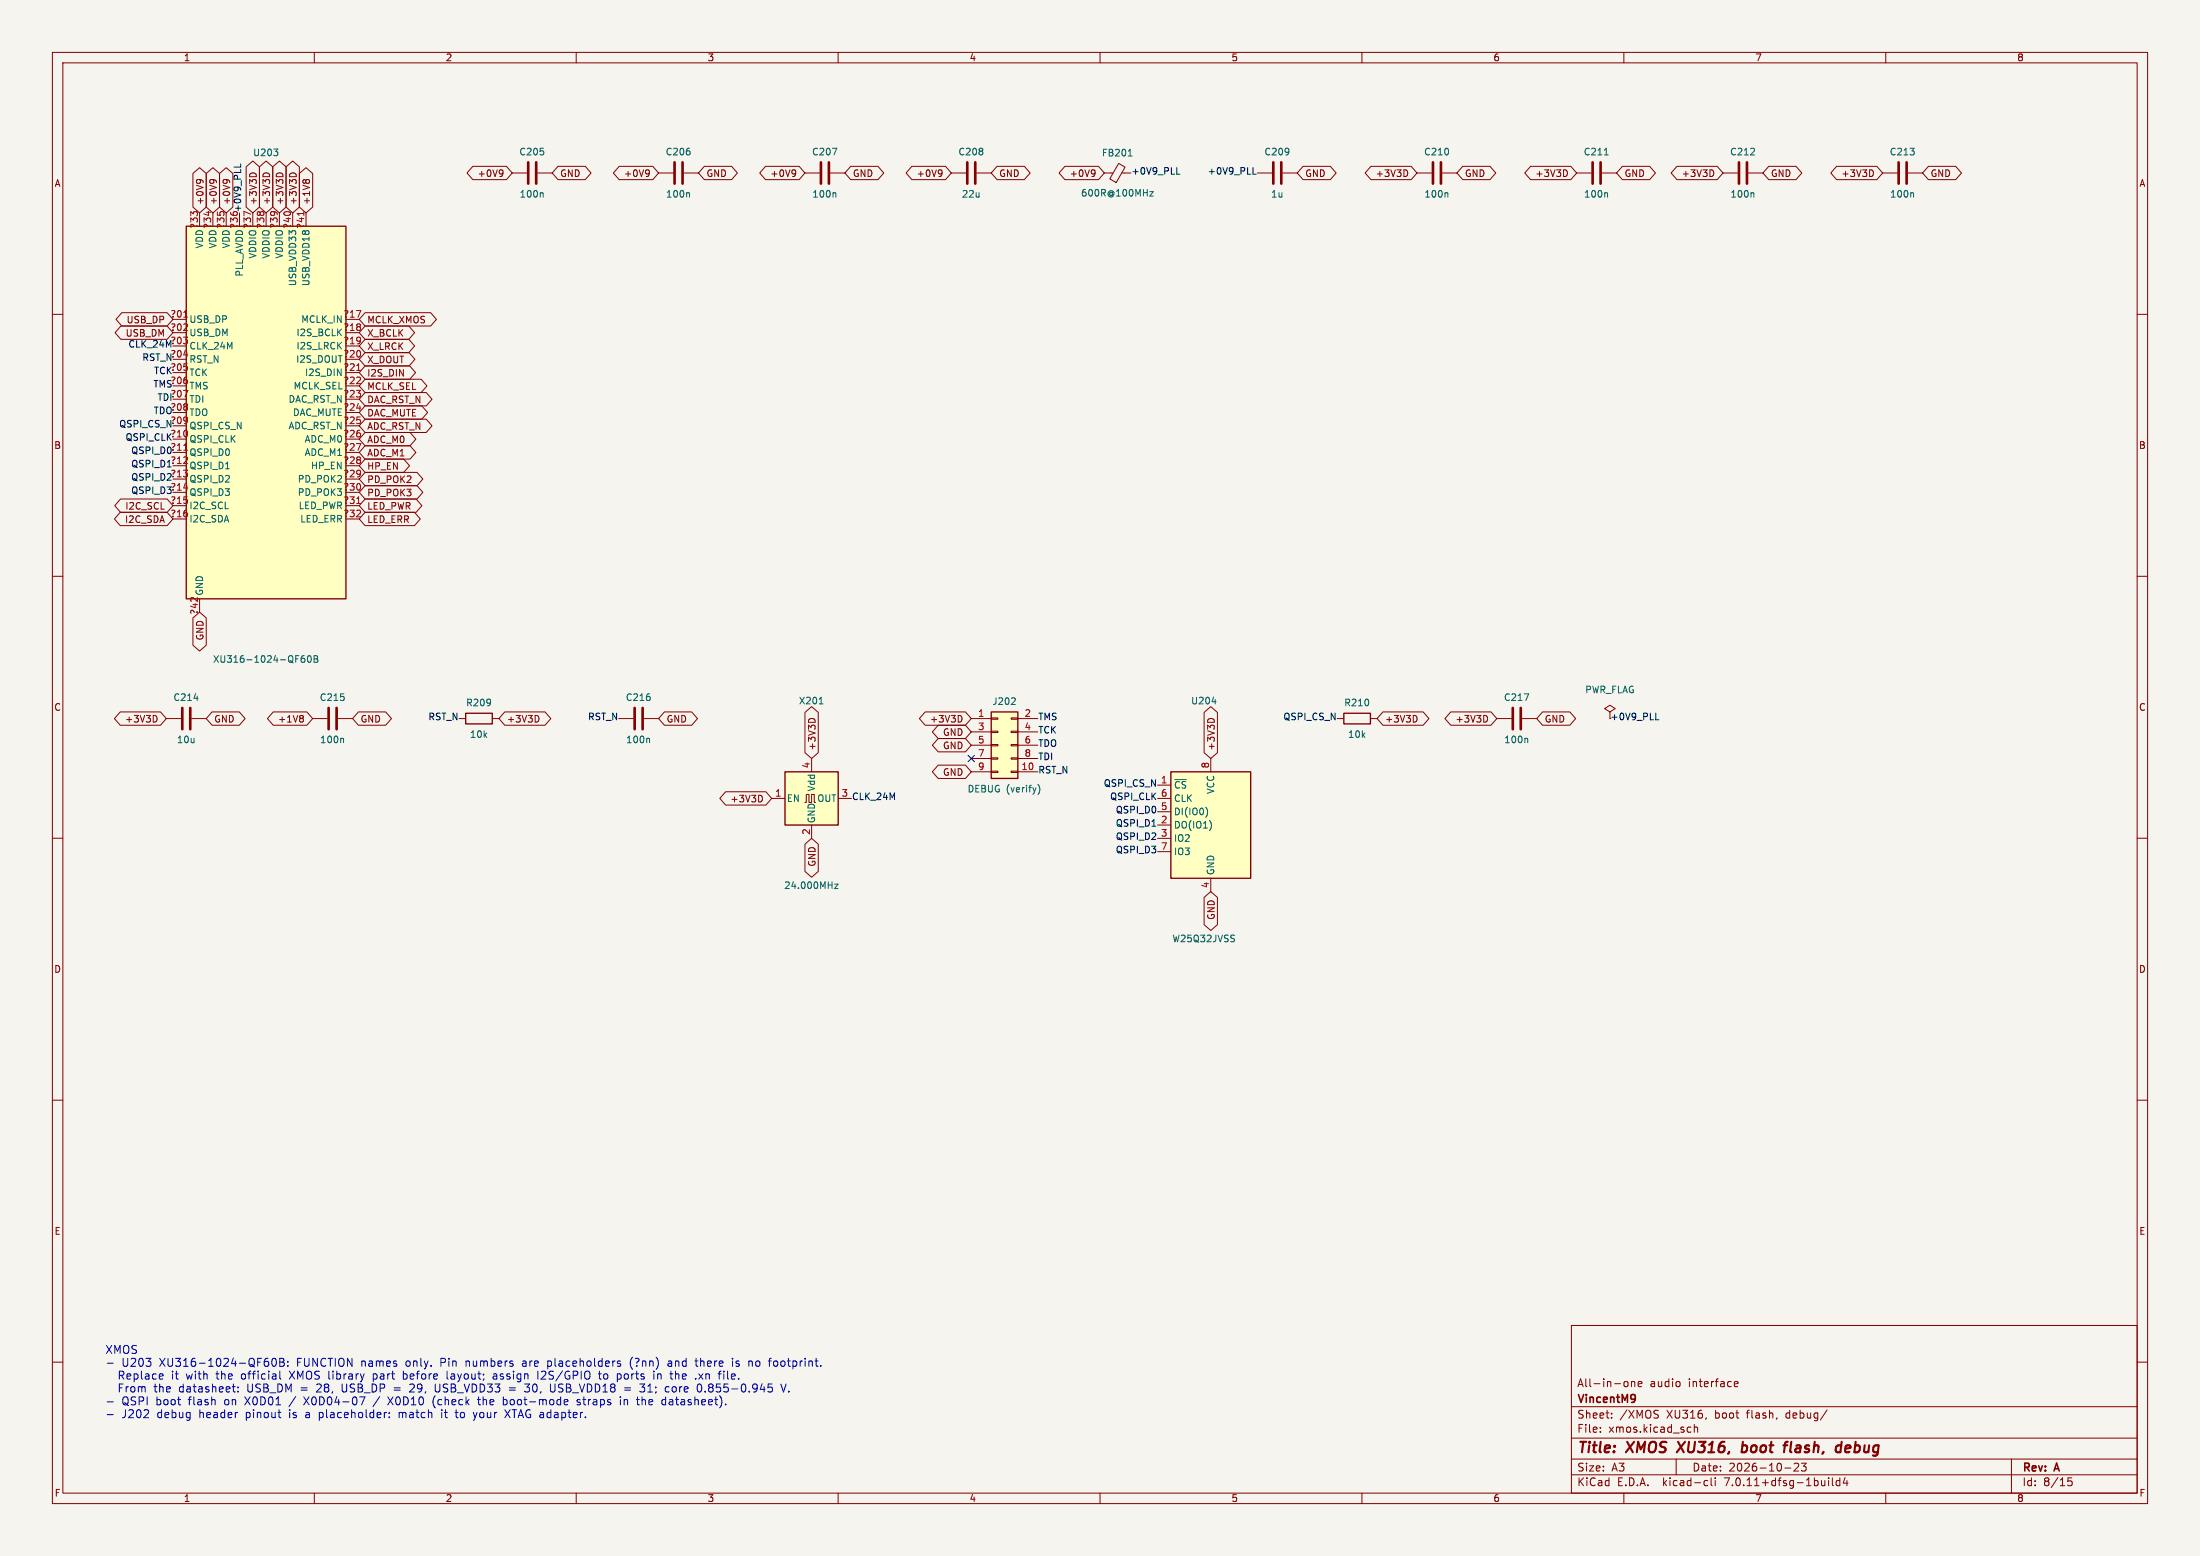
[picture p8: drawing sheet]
<svg xmlns="http://www.w3.org/2000/svg" width="420mm" height="297mm" viewBox="0 0 420 297" stroke-linecap="round" stroke-linejoin="round" font-family="sans-serif">
<path d="M0 0h420v297h-420z" fill="#f5f4ef" stroke="#f5f4ef" stroke-width=".19"/>
<g fill="none" stroke="#840000" stroke-width=".19">
<path d="M10 10h400v277h-400zM12 12h396v273h-396zM60 10v2M110 10v2M160 10v2M210 10v2M260 10v2M310 10v2M360 10v2M36.8 33.1l1.3-1.1 1.3 1.1v6.4l-1.3 1.1-1.3-1.1zM37.5 34.5l.2-.2h.5l.5 .2M38 34.3l.3 .2"/>
<path d="M39.4 33.1l1.2-1.1 1.3 1.1v6.4l-1.3 1.1-1.2-1.1zM40 34.5l.3-.2h.5l.4 .2M40.6 34.3l.2 .2M41.9 33.1l1.3-1.1 1.3 1.1v6.4l-1.3 1.1-1.3-1.1zM42.6 34.5l.2-.2h.5l.5 .2M43.1 34.3l.3 .2M47 31.8l1.3-1.1 1.2 1.1v7.7l-1.2 1.1-1.3-1.1zM47.7 33.2l.5-.2 .7 .2M49.5 31.8l1.3-1.1 1.3 1.1v7.7l-1.3 1.1-1.3-1.1zM50.3 33.2l.4-.2 .7 .2M52.1 31.8l1.2-1.1 1.3 1.1v7.7l-1.3 1.1-1.2-1.1zM52.8 33.2l.5-.2 .6 .2"/>
<path d="M54.6 31.8l1.3-1.1 1.3 1.1v7.7l-1.3 1.1-1.3-1.1zM55.3 33.2l.5-.2 .7 .2M57.1 33.1l1.3-1.1 1.3 1.1v6.4l-1.3 1.1-1.3-1.1zM57.8 34.5l.3-.2 .3 .2 .2-.2h.2l.3 .2M90.3 31.8h6.4l1.1 1.2-1.1 1.3h-6.4l-1.1-1.3zM95.8 32.4l.2 .3a.94 .94 0 0 1-.2 .9M96 33l-.2 .2M97.8 33h2.8M102.6 33h2.8M106.5 31.8h5.2l1.1 1.2-1.1 1.3h-5.2l-1.1-1.3zM118.2 31.8h6.4l1.1 1.2-1.1 1.3h-6.4l-1.1-1.3zM123.7 32.4l.3 .3a.94 .94 0 0 1-.3 .9"/>
<path d="M124 33l-.3 .2M125.7 33h2.8M130.6 33h2.7M134.5 31.8h5.2l1.1 1.2-1.1 1.3h-5.2l-1.2-1.3zM146.1 31.8h6.5l1.1 1.2-1.1 1.3h-6.5l-1.1-1.3zM151.7 32.4l.2 .3a.94 .94 0 0 1-.2 .9M151.9 33l-.2 .2M153.7 33h2.8M158.5 33h2.8M162.4 31.8h5.2l1.1 1.2-1.1 1.3h-5.2l-1.1-1.3zM174.1 31.8h6.4l1.1 1.2-1.1 1.3h-6.4l-1.1-1.3zM179.6 32.4l.2 .3a.94 .94 0 0 1-.2 .9"/>
<path d="M179.8 33l-.2 .2M181.6 33h2.8M186.4 33h2.8M190.3 31.8h5.2l1.2 1.2-1.2 1.3h-5.2l-1.1-1.3zM203.3 31.8h6.4l1.1 1.2-1.1 1.3h-6.4l-1.1-1.3zM208.8 32.4l.2 .3a.94 .94 0 0 1-.2 .9M209 33l-.2 .2M210.8 33h1.7M213.6 31.2l1.2 .7-1.7 2.9-1.2-.7zM214.1 33h1.8M240 33h2.8M244.9 33h2.7"/>
<path d="M248.8 31.8h5.2l1.1 1.2-1.1 1.3h-5.2l-1.2-1.3zM261.7 31.8h7.7l1.1 1.2-1.1 1.3h-7.7l-1.1-1.3zM268.5 32.5l.2 .5-.2 .6M270.5 33h2.8M275.3 33h2.8M279.2 31.8h5.2l1.2 1.2-1.2 1.3h-5.2l-1.1-1.3zM292.2 31.8h7.7l1.1 1.2-1.1 1.3h-7.7l-1.1-1.3zM299 32.5l.2 .5-.2 .6M301 33h2.8M305.8 33h2.8M309.7 31.8h5.2l1.1 1.2-1.1 1.3h-5.2l-1.1-1.3zM320.1 31.8h7.7l1.1 1.2-1.1 1.3h-7.7l-1.1-1.3z"/>
<path d="M326.9 32.5l.3 .5-.3 .6M328.9 33h2.8M333.8 33h2.7M337.7 31.8h5.2l1.1 1.2-1.1 1.3h-5.2l-1.2-1.3zM350.6 31.8h7.7l1.1 1.2-1.1 1.3h-7.7l-1.1-1.3zM357.4 32.5l.2 .5-.2 .6M359.4 33h2.8M364.2 33h2.8M368.1 31.8h5.2l1.2 1.2-1.2 1.3h-5.2l-1.1-1.3zM10 60h2M23.3 59.7h8.6l1.1 1.3-1.1 1.2h-8.6l-1.2-1.2zM69.7 59.7h12.5l1.1 1.3-1.1 1.2h-12.5l-1.1-1.2z"/>
<path d="M408 60h2M23.1 62.2h8.8l1.1 1.3-1.1 1.3h-8.8l-1.1-1.3zM69.7 67.3h8.4l1.1 1.3-1.1 1.3h-8.4l-1.1-1.3zM69.7 77.5h10.8l1.1 1.2-1.1 1.3h-10.8l-1.1-1.3zM69.7 74.9h11.7l1.1 1.3-1.1 1.3h-11.7l-1.1-1.3zM69.7 72.4h10.7l1.1 1.3-1.1 1.2h-10.7l-1.1-1.2zM69.7 69.8h8.5l1.1 1.3-1.1 1.3h-8.5l-1.1-1.3zM69.7 64.8h8.3l1.2 1.2-1.2 1.3h-8.3l-1.1-1.3zM69.7 62.2h8.3l1.2 1.3-1.2 1.3h-8.3l-1.1-1.3zM23 97.8h8.9l1.1 1.3-1.1 1.2h-8.9l-1.2-1.2zM23 95.2h8.9l1.1 1.3-1.1 1.3h-8.9l-1.1-1.3zM69.7 95.2h9.7l1.1 1.3-1.1 1.3h-9.7l-1.1-1.3z"/>
<path d="M69.7 97.8h9.4l1.1 1.3-1.1 1.2h-9.4l-1.1-1.2zM69.7 92.7h9.9l1.1 1.3-1.1 1.3h-9.9l-1.1-1.3zM69.7 90.2h9.9l1.1 1.2-1.1 1.3h-9.9l-1.1-1.3zM69.7 87.6h7.4l1.1 1.3-1.1 1.3h-7.4l-1.1-1.3zM69.7 82.5h8.6l1.1 1.3-1.1 1.3h-8.6l-1.1-1.3zM69.7 80h11.7l1.1 1.3-1.1 1.3h-11.7l-1.1-1.3zM69.7 85.1h8.6l1.1 1.3-1.1 1.2h-8.6l-1.1-1.2zM10 110h2M36.8 118l1.3-1.2 1.3 1.2v5.2l-1.3 1.1-1.3-1.1zM408 110h2M23 135.9h7.6l1.1 1.3-1.1 1.2h-7.6l-1.2-1.2zM29.7 136.6l.3 .5-.3 .7"/>
<path d="M31.7 137.2h2.8M36.6 137.2h2.8M40.5 135.9h5.2l1.1 1.3-1.1 1.2h-5.2l-1.1-1.2zM52.2 135.9h6.4l1.1 1.3-1.1 1.2h-6.4l-1.1-1.2zM57.7 136.6l.2 .2-.2 .3 .2 .2v.3l-.2 .2M59.7 137.2h2.8M64.5 137.2h2.8M68.4 135.9h5.2l1.1 1.3-1.1 1.2h-5.2l-1.1-1.2zM87.6 137.2h1.3M94 137.2h1.2M96.4 135.9h7.6l1.2 1.3-1.2 1.2h-7.6l-1.2-1.2zM102.6 136.6l.3 .5-.3 .7"/>
<path d="M118.1 137.2h2.8M122.9 137.2h2.8M126.8 135.9h5.2l1.2 1.3-1.2 1.2h-5.2l-1.1-1.2zM153.7 136l1.2-1.1 1.3 1.1v7.7l-1.3 1.1-1.2-1.1zM154.4 137.4l.5-.3 .6 .3M176.6 135.9h7.7l1.1 1.3-1.1 1.2h-7.7l-1.1-1.2zM179.1 138.4h5.2l1.1 1.3-1.1 1.3h-5.2l-1.1-1.3zM183.4 136.6l.2 .5-.2 .7M185.4 137.2h3.8M185.4 139.7h3.8M189.2 139.6h1.3v.2h-1.3zM189.2 137h1.3v.3h-1.3z"/>
<path d="M193 139.6h1.3v.2h-1.3zM193 137h1.3v.3h-1.3zM194.3 137.2h3.8M194.3 139.7h3.8M229.9 136l1.2-1.1 1.3 1.1v7.7l-1.3 1.1-1.2-1.1zM230.6 137.4l.5-.3 .6 .3M255.3 137.2h1.2M261.6 137.2h1.3M264 135.9h7.7l1.1 1.3-1.1 1.2h-7.7l-1.1-1.2zM270.3 136.6l.2 .5-.2 .7M277 135.9h7.6l1.1 1.3-1.1 1.2h-7.6l-1.2-1.2zM283.7 136.6l.3 .5-.3 .7"/>
<path d="M285.7 137.2h2.8M290.6 137.2h2.8M294.5 135.9h5.2l1.1 1.3-1.1 1.2h-5.2l-1.1-1.2zM307.3 135.9l1.1-.6-1.1-.7-1 .7 1 .6v1.3M10 160h2M138.5 151.1h7.7l1.1 1.3-1.1 1.3h-7.7l-1.1-1.3zM145.3 151.9l.2 .4-.2 .7M147.3 152.4h2.6M153.7 153.2h.2v-1.6h.5v1.6h.5v-1.6h.5v1.6h.3M154.9 144.8v2.5M154.9 157.5v2.5M160 152.4h2.6"/>
<path d="M179.1 141h5.2l1.1 1.2-1.1 1.3h-5.2l-1.1-1.3zM179.1 146h5.2l1.1 1.3-1.1 1.3h-5.2l-1.1-1.3zM185.4 147.3h3.8M185.4 142.2h3.8M185.4 144.8h3.8M189.2 147.2h1.3v.2h-1.3zM189.2 144.7h1.3v.2h-1.3zM189.2 142.1h1.3v.3h-1.3zM193 147.2h1.3v.2h-1.3zM193 144.7h1.3v.2h-1.3zM193 142.1h1.3v.3h-1.3zM194.3 147.3h3.8"/>
<path d="M194.3 142.2h3.8M194.3 144.8h3.8M221 152.4h2.5M221 149.9h2.5M221 157.5h2.5M221 154.9h2.5M231.1 144.8v2.5M408 160h2M153.7 161.1l1.2-1.1 1.3 1.1v5.2l-1.3 1.1-1.2-1.1zM221 160h2.5M221 162.6h2.5M229.9 171.3l1.2-1.1 1.3 1.1v5.2l-1.3 1.1-1.2-1.1z"/>
<path d="M231.1 167.6v2.6M10 210h2M408 210h2M10 260h2M300 253h108v32h-108zM408 260h2M300 278.5h108M300 274.5h108M300 268.5h108M305.5 273.2v.2M305.5 272.5v.1M307.7 270.5v.2"/>
<path d="M307.7 269.8v.1M310.3 263.7l.4 .1 .1 .2-.1 .5-.4 .2M311.4 263.8l.3-.1 .3 .1 .1 .9M311.4 263.7v1M312.7 264.2l.7-.2v-.2l-.5-.1-.2 .2 .1 .7h.6M316.4 269.2l.2 .1M316.5 270.1v.4M320 278.5v3M320.7 263.8v.7M322.4 272.4l.4 .1M322.8 273.3l-.4 .1M323.4 272.5l.3-.1 .3 .1 .1 .9"/>
<path d="M323.4 271.9v1.5M331.1 264.2l.7-.2-.1-.2-.4-.1-.2 .2 .1 .7h.5M342.7 279.3l-.2 .1M343.1 279.3l.3 .3-.1 .3-.9 .9h1M344.8 279.3l-.5 .6 .4 .1v.6l-.2 .2-.6-.2M348.8 269.1l-1.3 1.9M384 278.5v6.5M60 285v2M110 285v2M160 285v2M210 285v2M260 285v2"/>
<path d="M300 281.5h108M310 285v2M325.6 282.6l.4 .1M326 283.5l-.4 .1M326.7 282.1v1.3l.2 .2M327.4 282.1v.1M327.4 282.6v1M340.7 280.2h1.2M349.1 282.1v.1M349.1 282.6v1M349.8 282.1v1.3l.2 .2M351.2 282.7l-.4-.1-.3 .3 .2 .6h.5"/>
<path d="M351.2 282.1v1.5M352.2 282l-.3 1.1h.9M352.6 282.6v1M360 285v2M395.5 282.1h-.7l-.1 .7 .2-.1h.5l.2 .2-.1 .5-.2 .2-.6-.2"/>
</g>
<path d="M321.7 275.2l-1.6 2M332.6 276h.8M332.7 275.2l-.2 2M333.4 277a.66 .66 0 0 1-.9 .1M342 275.2l-.2 1.7 .2 .3M350.9 275.9l.6 .1M351.3 277.1l-.2 .1M351.6 275.2l-.3 2M353 275.9l-.6 .1-.2 .9 .3 .3 .6-.1M353.3 276.3l-1 .2" fill="none" stroke="#840000" stroke-width=".4"/>
<path d="M312 266.3h.1a1.27 1.27 0 0 1-.1 1.2M312.2 266.8l-.2 .2" fill="none" stroke="#840000" stroke-width=".3"/>
<g fill="#ffffc2" stroke="#ffffc2" stroke-width=".19">
<path d="M149.9 147.3h10.1v10.2h-10.1z"/>
<path d="M223.5 147.3h15.3v20.3h-15.3z"/>
<path d="M35.6 43.2h30.4v71.1h-30.4z"/>
<path d="M189.2 135.9h5.1v12.7h-5.1z"/>
</g>
<path d="M35.6 43.2h30.4v71.1h-30.4zM88.9 136.1h5.1v2.1h-5.1zM189.2 135.9h5.1v12.7h-5.1zM256.5 136.1h5.1v2.1h-5.1zM149.9 147.3h10.1v10.2h-10.1zM223.5 147.3h15.3v20.3h-15.3z" fill="none" stroke="#840000" stroke-width=".25"/>
<g fill="none" stroke="#006464" stroke-width=".19">
<path d="M52.3 28.5h.7l-.4 .4M53 29.1v.5M103.5 36.8l.2 .2v.6M131.4 36.8l.2 .2v.6M158.9 28.3h.8l-.5 1.3M159.4 36.8l.2 .2v.6M215.4 29.8h.7M215.6 28.7l.1-.2v1.3M219.5 36.6h.7l-.7 .8h.7M276.2 36.8l.2 .2v.6M306.3 29.6h.7M306.7 36.8l.2 .2v.6"/>
<path d="M334.6 36.8l.2 .2v.6M365.1 36.8l.2 .2v.6M37 133.3h.8M58.1 125.1l-.4 .1a.85 .85 0 0 0 0 1.2l.4-.1 .1-.4-.2-.3-.4 .1-.1 .2M58.9 125.2l.1-.1a.68 .68 0 0 1 .4 .7 .68 .68 0 0 1-.4 .6 .84 .84 0 0 1-.1-1.2zM60 125.1h.4l.2 .3-.2 .4 .2 .1 .1 .3-.3 .2h-.4zM60 125.8h.4M156.4 134.4h.7M193.7 133.3l.1 .1v.3l-.8 .8h.8M231.4 133.9h.8M291 132.4h.8l-.5 1.3M65.4 140.9l.2 .2v.7"/>
<path d="M123.8 140.9l.2 .2v.7M198.2 149.7a1.46 1.46 0 0 1 0 2M230.2 154.1a1.49 1.49 0 0 1 0 1.8M231.2 157.2v.8M291.5 140.9l.1 .2v.7M159.3 168.8h.7l-.7 .8h.7M235.5 178.5l.2 .1M235.6 179.3v.3"/>
</g>
<g fill="none" stroke="#840000" stroke-width=".51">
<path d="M100.8 31v4.1M102.4 31v4.1M128.8 31v4.1M130.3 31v4.1M156.7 31v4.1M158.2 31v4.1M184.7 31v4.1M186.2 31v4.1M243.1 31v4.1M244.6 31v4.1M273.6 31v4.1M275.1 31v4.1"/>
<path d="M304 31v4.1M305.6 31v4.1M332 31v4.1M333.5 31v4.1M362.5 31v4.1M364 31v4.1M34.8 135.1v4.1M36.3 135.1v4.1M62.7 135.1v4.1M64.3 135.1v4.1M121.2 135.1v4.1M122.7 135.1v4.1"/>
<path d="M288.8 135.1v4.1M290.3 135.1v4.1"/>
</g>
<path d="M58 40.4v.7M35.1 60.5h.7M68.1 70.7h.7M35.1 85.9h.7M68.1 96.1h.7" fill="none" stroke="#a90000" stroke-width=".19"/>
<path d="M46 31.3v.6M224.6 33.3h.7M239.2 33.3h.6M316.1 137.4h.6" fill="none" stroke="#0f0f0f" stroke-width=".19"/>
<g fill="none" stroke="#0000c2" stroke-width=".19">
<path d="M50.7 259.8h.3l.3 .3-.1 .5-.5 .2M50.9 259.3h.3M52.1 259.3h.1a.81 .81 0 0 1 .6 .7 .81 .81 0 0 1-.6 .8 1.01 1.01 0 0 1-.1-1.5zM53.4 259.3h.5l.2 .1 .1 .3-.3 .3a.41 .41 0 0 1 .4 .4 .41 .41 0 0 1-.3 .4h-.6zM53.4 260h.5M54.9 259.8v.2M99.9 259.8h-.1M104.6 259.8v1.5M105 259.8h-.4M118.1 259.8h.3M120.8 259.1a1.75 1.75 0 0 0 0 2.3M127.6 259.8h.6"/>
<path d="M132.7 259.8h.5M139.8 259.3v.1M139.8 259.8v1M140.9 259.8h-.3l-.1 .2 .1 .2 .3 .1M143.5 259.8l.1 1M147.2 259.3h-.2M148.2 259.8h-.4l-.1 .3 .1 .5 .4 .2M20.5 260.2h1.1M20.5 267.6h1.1M20.5 270h1.1M31.1 262.3v.3l-.7 .1M45.4 265.6v.1"/>
<path d="M45.4 264.8v.1M53.4 261.7v1.3l.2 .2M54.9 260.6v.2M55.2 261.7l1 1.5M56.2 261.7l-1 1.5M58 266.6l1 1.6M59 266.6l-1 1.6M61.2 264.8l-.8 .9h.9M65.3 264.2v1.2l.3 .3M69.7 266.6l-.7 1.6M71.3 262.2v1.6M71.3 263.2h.4"/>
<path d="M71.7 262.2l-.4 .1M72.5 266.6l-1.3 1.9M73.7 269.6h.1M74 266.6l1 1.6M74.3 270.5v.1M74.3 269.7v.1M75 266.6l-1 1.6M75.3 264.9h1.1M75.3 265.3h1.1M76.2 269.6v1M76.4 269.6l-.2 .1M77 263.2h.6"/>
<path d="M77 261.7v1.5M77.4 262.2l-.4 .1M79 264.8l-.8 .9h.9M82.7 267.1v1l.4 .6M83.1 264.2l.1 1.4 .2 .1 .4-.1M83.1 266.4l-.3 .4M84.3 269.6v1M85.3 261.7v1.3l.3 .2M87.1 269.1v1.3l.3 .2M90.3 269.6l.4 1M90.7 270.6l-.1 .4M91.1 269.6l-.4 1"/>
<path d="M91.1 267.1h.6M91.4 266.6v1.3l.3 .3M94.2 262.3h.6v.9M94.8 262.6l-.5 .1a.3 .3 0 0 0-.2 .3 .3 .3 0 0 0 .2 .2h.5M96.1 267.2l.4-.1 .3 .3-.1 .7h-.6M96.4 269.1l1 1.5M97.2 264.9h1.2M97.2 265.3h1.2M97.4 269.1l-1 1.5M99.9 260.2a.3 .3 0 0 0-.2 .3 .3 .3 0 0 0 .2 .3M100.9 264.8l.2 .2-.1 .6-.6 .1M102.7 261.7v1.5"/>
<path d="M104.1 262.4l-.8 .8h.9M104.6 260.7l.4 .1M106 264.2v1.2l-.3 .3-.5-.1M108.2 267.1l.2 .4-.7 .1M108.3 268.1l-.1 .1M110.7 267.2l-.3-.1-.2 .3v.2l.5 .1v.4h-.5M114.4 261.7v1.3l.4 .2M115.4 262.3l-.2 .7 .3 .2M118.1 260.3l.3 .1 .1 .2-.2 .2h-.3M118.4 267.1v1.1M118.5 262.4v.7M119.2 267.1v1.1"/>
<path d="M119.2 264.9h1.2M119.2 265.3h1.2M119.6 267.1l-.4 .2M122.6 266.6v1.6M122.9 264.8l.2 .2-.2 .6M123 267.1l-.4 .2M125.5 262.2v1M125.6 262.3l-.1 .1M126.1 262.3l.1 .1M127.8 267.6v.5M128.2 260.1l-.5 .1a.3 .3 0 0 0-.2 .3 .3 .3 0 0 0 .2 .3l.5-.1M128.6 264.7l-.3 .3v.4l.3 .3"/>
<path d="M129 262.3h.5M132.9 260.7l.3 .1M133.4 262.2l.8 1M134.2 262.2l-.8 1M134.6 265.6v.1M138.9 261.7v1.3l.2 .2M140.5 260.7l.4 .1M147.4 264.9v.7M149.1 264.2l.5 1.5 .5-1.5M150.6 265.6v.1"/>
</g>
<path d="M184.8 144.2l1.2 1.2M186 144.2l-1.2 1.2" fill="none" stroke="#000084" stroke-width=".19"/>
<g font-size="2.8" fill="#840000">
<text x="301" y="277.9">Title:</text>
<text x="310.6" y="277.9">XMOS</text>
<text x="321.2" y="277.9">XU316,</text>
<text x="334.2" y="277.9">boot</text>
<text x="343" y="277.9">flash,</text>
<text x="353.8" y="277.9">debug</text>
</g>
<g font-size="2.1" fill="#0000c2">
<text x="20" y="258.7">XMOS</text>
<text x="22.6" y="263.6">Replace</text>
<text x="23.2" y="261.2">U203</text>
<text x="30.5" y="261.2">XU316-1024-QF60B:</text>
<text x="32.9" y="263.6">it</text>
<text x="35.8" y="263.6">with</text>
<text x="41.7" y="263.6">the</text>
<text x="46.6" y="263.6">official</text>
<text x="56" y="263.6">XMOS library</text>
<text x="56.8" y="261.2">FUNCTION names</text>
<text x="72.2" y="263.6">part</text>
<text x="77.9" y="261.2">only.</text>
<text x="78.1" y="263.6">before</text>
<text x="84.6" y="261.2">Pin</text>
<text x="86.6" y="263.6">layout;</text>
<text x="89.6" y="261.2">numbers</text>
<text x="95.6" y="263.6">assign</text>
<text x="100.5" y="261.2">are</text>
<text x="104.2" y="263.6">I2S/GPIO</text>
<text x="105.5" y="261.2">placeholders</text>
<text x="116.1" y="263.6">to</text>
<text x="119.7" y="263.6">ports</text>
<text x="121.4" y="261.2">(?nn)</text>
<text x="126.8" y="263.6">in</text>
<text x="128.8" y="261.2">and</text>
<text x="130.2" y="263.6">the</text>
<text x="134.2" y="261.2">there</text>
<text x="135.1" y="263.6">.xn</text>
<text x="139.7" y="263.6">file.</text>
<text x="141.4" y="261.2">is</text>
<text x="144.6" y="261.2">no</text>
<text x="148.7" y="261.2">footprint.</text>
<text x="22.6" y="266.1">From</text>
<text x="23.2" y="268.5">QSPI</text>
<text x="29.6" y="266.1">the</text>
<text x="29.8" y="268.5">boot</text>
<text x="34.5" y="266.1">datasheet:</text>
<text x="36.1" y="268.5">flash</text>
<text x="43.1" y="268.5">on</text>
<text x="47.2" y="268.5">X0D01</text>
<text x="47.6" y="266.1">USB_DM =</text>
<text x="55.8" y="268.5">/</text>
<text x="58.7" y="268.5">X0D04-07</text>
<text x="61.1" y="266.1">28,</text>
<text x="66.1" y="266.1">USB_DP</text>
<text x="75.1" y="268.5">X0D10</text>
<text x="79.4" y="266.1">29,</text>
<text x="83.7" y="268.5">(check</text>
<text x="84.3" y="266.1">USB_VDD33</text>
<text x="92.6" y="268.5">the</text>
<text x="97.4" y="268.5">boot-mode</text>
<text x="98.6" y="266.1">=</text>
<text x="101.8" y="266.1">30,</text>
<text x="106.8" y="266.1">USB_VDD18</text>
<text x="111.8" y="268.5">straps</text>
<text x="120.1" y="268.5">in</text>
<text x="121.1" y="266.1">=</text>
<text x="123.5" y="268.5">the</text>
<text x="124.3" y="266.1">31;</text>
<text x="128.4" y="268.5">datasheet).</text>
<text x="129.2" y="266.1">core</text>
<text x="135.4" y="266.1">0.855-0.945</text>
<text x="23.2" y="271">J202</text>
<text x="30" y="271">debug</text>
<text x="38.2" y="271">header</text>
<text x="47.2" y="271">pinout</text>
<text x="55.6" y="271">is</text>
<text x="58.9" y="271">a</text>
<text x="61.6" y="271">placeholder:</text>
<text x="77" y="271">match</text>
<text x="85.2" y="271">it</text>
<text x="88.1" y="271">to</text>
<text x="91.7" y="271">your</text>
<text x="97.9" y="271">XTAG adapter.</text>
</g>
<g font-size="2.1" fill="#840000">
<text x="301" y="268.2">VincentM9</text>
<text x="301" y="265">All-in-one</text>
<text x="314.9" y="265">audio</text>
<text x="322.4" y="265">interface</text>
<text x="301" y="273.7">File:</text>
<text x="301" y="271">Sheet:</text>
<text x="307.1" y="273.7">xmos.kicad_sch</text>
<text x="309.2" y="271">/XMOS</text>
<text x="318.2" y="271">XU316,</text>
<text x="327.5" y="271">boot</text>
<text x="333.8" y="271">flash,</text>
<text x="341.3" y="271">debug/</text>
<text x="301" y="281.1">Size:</text>
<text x="307.6" y="281.1">A3</text>
<text x="323" y="281.1">Date:</text>
<text x="330" y="281.1">2026-10-23</text>
<text x="386" y="281.3">Rev:</text>
<text x="392.4" y="281.3">A</text>
<text x="301" y="283.9">KiCad</text>
<text x="308.7" y="283.9">E.D.A.</text>
<text x="317.6" y="283.9">kicad-cli</text>
<text x="329.5" y="283.9">7.0.11+dfsg-1build4</text>
<text x="386" y="283.9">Id:</text>
<text x="390.1" y="283.9">8/15</text>
</g>
<g font-size="1.8" fill="#840000">
<text x="35" y="11.9">1</text>
<text x="85" y="11.9">2</text>
<text x="135" y="11.9">3</text>
<text x="185" y="11.9">4</text>
<text x="235" y="11.9">5</text>
<text x="285" y="11.9">6</text>
<text x="335" y="11.9">7</text>
<text x="385" y="11.9">8</text>
<text x="10.3" y="35.9">A</text>
<text x="91.1" y="34">+0V9</text>
<text x="106.8" y="34">GND</text>
<text x="119" y="34">+0V9</text>
<text x="134.8" y="34">GND</text>
<text x="147" y="34">+0V9</text>
<text x="162.7" y="34">GND</text>
<text x="174.9" y="34">+0V9</text>
<text x="190.7" y="34">GND</text>
<text x="204.1" y="34">+0V9</text>
<text x="249.1" y="34">GND</text>
<text x="262.5" y="34">+3V3D</text>
<text x="279.6" y="34">GND</text>
<text x="293" y="34">+3V3D</text>
<text x="310" y="34">GND</text>
<text x="320.9" y="34">+3V3D</text>
<text x="338" y="34">GND</text>
<text x="351.4" y="34">+3V3D</text>
<text x="368.5" y="34">GND</text>
<text x="408.3" y="35.9">A</text>
<text x="39.1" y="39.2" transform="rotate(-90 39.1 39.2)">+0V9</text>
<text x="41.6" y="39.2" transform="rotate(-90 41.6 39.2)">+0V9</text>
<text x="49.2" y="39.2" transform="rotate(-90 49.2 39.2)">+3V3D</text>
<text x="51.8" y="39.2" transform="rotate(-90 51.8 39.2)">+3V3D</text>
<text x="54.3" y="39.2" transform="rotate(-90 54.3 39.2)">+3V3D</text>
<text x="56.8" y="39.2" transform="rotate(-90 56.8 39.2)">+3V3D</text>
<text x="59.4" y="39.2" transform="rotate(-90 59.4 39.2)">+1V8</text>
<text x="24.1" y="61.9">USB_DP</text>
<text x="70" y="64.5">X_BCLK</text>
<text x="70" y="61.9">MCLK_XMOS</text>
<text x="70" y="69.5">X_DOUT</text>
<text x="70" y="67">X_LRCK</text>
<text x="70" y="77.2">DAC_RST_N</text>
<text x="70" y="74.6">MCLK_SEL</text>
<text x="70" y="72.1">I2S_DIN</text>
<text x="70" y="82.2">ADC_RST_N</text>
<text x="70" y="79.7">DAC_MUTE</text>
<text x="10.3" y="85.9">B</text>
<text x="70" y="89.9">HP_EN</text>
<text x="70" y="84.8">ADC_M0</text>
<text x="70" y="87.3">ADC_M1</text>
<text x="408.2" y="85.9">B</text>
<text x="70" y="94.9">PD_POK3</text>
<text x="70" y="92.4">PD_POK2</text>
<text x="23.8" y="100">I2C_SDA</text>
<text x="23.8" y="97.5">I2C_SCL</text>
<text x="70" y="97.5">LED_PWR</text>
<text x="70" y="100">LED_ERR</text>
<text x="39.1" y="122.3" transform="rotate(-90 39.1 122.3)">GND</text>
<text x="10.3" y="135.9">C</text>
<text x="408.2" y="135.9">C</text>
<text x="23.8" y="138.1">+3V3D</text>
<text x="40.8" y="138.1">GND</text>
<text x="53" y="138.1">+1V8</text>
<text x="68.7" y="138.1">GND</text>
<text x="96.7" y="138.1">+3V3D</text>
<text x="127.2" y="138.1">GND</text>
<text x="155.9" y="143.4" transform="rotate(-90 155.9 143.4)">+3V3D</text>
<text x="177.4" y="138.1">+3V3D</text>
<text x="179.9" y="140.7">GND</text>
<text x="179.9" y="143.2">GND</text>
<text x="232.1" y="143.4" transform="rotate(-90 232.1 143.4)">+3V3D</text>
<text x="264.3" y="138.1">+3V3D</text>
<text x="277.8" y="138.1">+3V3D</text>
<text x="294.8" y="138.1">GND</text>
<text x="179.9" y="148.3">GND</text>
<text x="139.3" y="153.4">+3V3D</text>
<text x="155.9" y="165.5" transform="rotate(-90 155.9 165.5)">GND</text>
<text x="232.1" y="175.7" transform="rotate(-90 232.1 175.7)">GND</text>
<text x="10.3" y="185.9">D</text>
<text x="408.2" y="185.9">D</text>
<text x="10.3" y="235.9">E</text>
<text x="408.3" y="235.9">E</text>
<text x="10.3" y="285.9">F</text>
<text x="35" y="286.9">1</text>
<text x="85" y="286.9">2</text>
<text x="135" y="286.9">3</text>
<text x="185" y="286.9">4</text>
<text x="235" y="286.9">5</text>
<text x="285" y="286.9">6</text>
<text x="335" y="286.9">7</text>
<text x="385" y="286.9">8</text>
<text x="408.3" y="285.9">F</text>
</g>
<g font-size="1.8" fill="#006464">
<text x="99" y="29.9">C205</text>
<text x="127" y="29.9">C206</text>
<text x="154.9" y="29.9">C207</text>
<text x="182.9" y="29.9">C208</text>
<text x="241.3" y="29.9">C209</text>
<text x="271.8" y="29.9">C210</text>
<text x="302.2" y="29.9">C211</text>
<text x="330.2" y="29.9">C212</text>
<text x="360.7" y="29.9">C213</text>
<text x="48.2" y="30">U203</text>
<text x="210.3" y="30.1">FB201</text>
<text x="99.1" y="37.9">100n</text>
<text x="127" y="37.9">100n</text>
<text x="155" y="37.9">100n</text>
<text x="183.5" y="37.9">22u</text>
<text x="206.3" y="37.7">600R@100MHz</text>
<text x="242.6" y="37.9">1u</text>
<text x="271.8" y="37.9">100n</text>
<text x="302.3" y="37.9">100n</text>
<text x="330.2" y="37.9">100n</text>
<text x="360.7" y="37.9">100n</text>
<text x="39" y="47.5" transform="rotate(-90 39 47.5)">VDD</text>
<text x="41.5" y="47.5" transform="rotate(-90 41.5 47.5)">VDD</text>
<text x="44" y="47.5" transform="rotate(-90 44 47.5)">VDD</text>
<text x="46.6" y="52.9" transform="rotate(-90 46.6 52.9)">PLL_AVDD</text>
<text x="49.1" y="49.5" transform="rotate(-90 49.1 49.5)">VDDIO</text>
<text x="51.7" y="49.5" transform="rotate(-90 51.7 49.5)">VDDIO</text>
<text x="54.2" y="49.5" transform="rotate(-90 54.2 49.5)">VDDIO</text>
<text x="56.7" y="54.7" transform="rotate(-90 56.7 54.7)">USB_VDD33</text>
<text x="59.3" y="54.7" transform="rotate(-90 59.3 54.7)">USB_VDD18</text>
<text x="36.1" y="61.8">USB_DP</text>
<text x="36.1" y="64.4">USB_DM</text>
<text x="56.5" y="64.4">I2S_BCLK</text>
<text x="57.4" y="61.8">MCLK_IN</text>
<text x="36.1" y="66.9">CLK_24M</text>
<text x="36.1" y="69.4">RST_N</text>
<text x="36.1" y="72">TCK</text>
<text x="56.4" y="69.4">I2S_DOUT</text>
<text x="56.5" y="66.9">I2S_LRCK</text>
<text x="58.1" y="72">I2S_DIN</text>
<text x="36.1" y="74.5">TMS</text>
<text x="55" y="77.1">DAC_RST_N</text>
<text x="56" y="74.5">MCLK_SEL</text>
<text x="36.1" y="79.6">TDO</text>
<text x="36.1" y="82.1">QSPI_CS_N</text>
<text x="55" y="82.1">ADC_RST_N</text>
<text x="55.8" y="79.6">DAC_MUTE</text>
<text x="36.1" y="84.7">QSPI_CLK</text>
<text x="36.1" y="87.2">QSPI_D0</text>
<text x="36.1" y="89.8">QSPI_D1</text>
<text x="58.1" y="84.7">ADC_M0</text>
<text x="58.1" y="87.2">ADC_M1</text>
<text x="59.3" y="89.8">HP_EN</text>
<text x="36.1" y="92.3">QSPI_D2</text>
<text x="36.1" y="94.8">QSPI_D3</text>
<text x="56.7" y="92.3">PD_POK2</text>
<text x="56.7" y="94.8">PD_POK3</text>
<text x="36.1" y="97.4">I2C_SCL</text>
<text x="36.1" y="99.9">I2C_SDA</text>
<text x="56.9" y="97.4">LED_PWR</text>
<text x="57.2" y="99.9">LED_ERR</text>
<text x="39" y="113.8" transform="rotate(-90 39 113.8)">GND</text>
<text x="40.6" y="126.7">XU316-1024-QF60B</text>
<text x="33" y="134">C214</text>
<text x="60.9" y="134">C215</text>
<text x="88.9" y="135">R209</text>
<text x="119.4" y="134">C216</text>
<text x="152.4" y="134.6">X201</text>
<text x="189.4" y="134.8">J202</text>
<text x="227.3" y="134.6">U204</text>
<text x="256.5" y="135">R210</text>
<text x="287" y="134">C217</text>
<text x="302.5" y="132.5">PWR_FLAG</text>
<text x="33.7" y="142.1">10u</text>
<text x="61" y="142.1">100n</text>
<text x="89.6" y="141">10k</text>
<text x="119.4" y="142.1">100n</text>
<text x="257.3" y="141">10k</text>
<text x="287.1" y="142.1">100n</text>
<text x="150.1" y="153.3">EN</text>
<text x="155.8" y="151.2" transform="rotate(-90 155.8 151.2)">Vdd</text>
<text x="155.9" y="153.3">OUT</text>
<text x="184.6" y="151.5">DEBUG (verify)</text>
<text x="224" y="150.7">~{CS}</text>
<text x="224" y="155.8">DI(IO0)</text>
<text x="224" y="153.3">CLK</text>
<text x="232" y="151.7" transform="rotate(-90 232 151.7)">VCC</text>
<text x="155.8" y="157.2" transform="rotate(-90 155.8 157.2)">GND</text>
<text x="224" y="158.3">DO(IO1)</text>
<text x="224" y="160.9">IO2</text>
<text x="224" y="163.4">IO3</text>
<text x="232" y="167.1" transform="rotate(-90 232 167.1)">GND</text>
<text x="149.6" y="169.9">24.000MHz</text>
<text x="223.7" y="180">W25Q32JVSS</text>
</g>
<g font-size="1.8" fill="#0f0f0f">
<text x="215.9" y="33.5">+0V9_PLL</text>
<text x="230.5" y="33.5">+0V9_PLL</text>
<text x="44.1" y="39.2" transform="rotate(-90 44.1 39.2)">+0V9</text>
<text x="46.2" y="40.6" transform="rotate(-90 46.2 40.6)">+0V9_PLL</text>
<text x="23.9" y="64.5">USB_DM</text>
<text x="32.4" y="65.8">?03</text>
<text x="24.4" y="66.6">CLK_24M</text>
<text x="27.1" y="69.1">RST_N</text>
<text x="29.3" y="71.6">TCK</text>
<text x="32.4" y="68.3">?04</text>
<text x="32.4" y="70.9">?05</text>
<text x="29.2" y="74.2">TMS</text>
<text x="30" y="76.7">TDI</text>
<text x="32.4" y="73.4">?06</text>
<text x="22.7" y="81.8">QSPI_CS_N</text>
<text x="29.2" y="79.3">TDO</text>
<text x="32.4" y="78.5">?08</text>
<text x="32.4" y="81">?09</text>
<text x="32.4" y="83.6">?10</text>
<text x="23.9" y="84.3">QSPI_CLK</text>
<text x="25" y="86.9">QSPI_D0</text>
<text x="25" y="89.4">QSPI_D1</text>
<text x="32.4" y="86.1">?11</text>
<text x="32.4" y="88.6">?12</text>
<text x="25" y="92">QSPI_D2</text>
<text x="25" y="94.5">QSPI_D3</text>
<text x="32.4" y="91.2">?13</text>
<text x="32.4" y="93.7">?14</text>
<text x="81.7" y="137.7">RST_N</text>
<text x="112.2" y="137.7">RST_N</text>
<text x="198.1" y="137.7">TMS</text>
<text x="244.9" y="137.7">QSPI_CS_N</text>
<text x="307.3" y="137.7">+0V9_PLL</text>
<text x="198.1" y="142.8">TDO</text>
<text x="198.1" y="140.2">TCK</text>
<text x="198.1" y="147.8">RST_N</text>
<text x="198.1" y="145.3">TDI</text>
<text x="162.6" y="152.9">CLK_24M</text>
<text x="210.6" y="150.4">QSPI_CS_N</text>
<text x="211.8" y="152.9">QSPI_CLK</text>
<text x="212.9" y="155.5">QSPI_D0</text>
<text x="212.9" y="158">QSPI_D1</text>
<text x="212.9" y="160.5">QSPI_D2</text>
<text x="212.9" y="163.1">QSPI_D3</text>
</g>
<g font-size="1.8" fill="#a90000">
<text x="37.8" y="43.8" transform="rotate(-90 37.8 43.8)">?33</text>
<text x="40.4" y="43.8" transform="rotate(-90 40.4 43.8)">?34</text>
<text x="42.9" y="43.8" transform="rotate(-90 42.9 43.8)">?35</text>
<text x="45.5" y="43.8" transform="rotate(-90 45.5 43.8)">?36</text>
<text x="48" y="43.8" transform="rotate(-90 48 43.8)">?37</text>
<text x="50.5" y="43.8" transform="rotate(-90 50.5 43.8)">?38</text>
<text x="53.1" y="43.8" transform="rotate(-90 53.1 43.8)">?39</text>
<text x="55.6" y="43.8" transform="rotate(-90 55.6 43.8)">?40</text>
<text x="58.2" y="43.8" transform="rotate(-90 58.2 43.8)">?41</text>
<text x="32.4" y="60.7">?01</text>
<text x="32.4" y="63.2">?02</text>
<text x="65.5" y="60.7">?17</text>
<text x="65.5" y="63.2">?18</text>
<text x="65.5" y="65.8">?19</text>
<text x="65.5" y="68.3">?20</text>
<text x="65.5" y="70.9">?21</text>
<text x="32.4" y="75.9">?07</text>
<text x="36.1" y="77.1">TDI</text>
<text x="65.5" y="73.4">?22</text>
<text x="65.5" y="75.9">?23</text>
<text x="65.5" y="78.5">?24</text>
<text x="65.5" y="81">?25</text>
<text x="65.5" y="83.6">?26</text>
<text x="65.5" y="86.1">?27</text>
<text x="65.5" y="88.6">?28</text>
<text x="65.5" y="91.2">?29</text>
<text x="65.5" y="93.7">?30</text>
<text x="32.4" y="96.3">?15</text>
<text x="32.4" y="98.8">?16</text>
<text x="65.5" y="96.3">?31</text>
<text x="65.5" y="98.8">?32</text>
<text x="37.8" y="117.4" transform="rotate(-90 37.8 117.4)">?42</text>
<text x="186.6" y="136.9">1</text>
<text x="195.5" y="136.9">2</text>
<text x="186.6" y="139.4">3</text>
<text x="186.6" y="142">5</text>
<text x="195.5" y="139.4">4</text>
<text x="195.5" y="142">6</text>
<text x="154.7" y="146.8" transform="rotate(-90 154.7 146.8)">4</text>
<text x="186.6" y="144.5">7</text>
<text x="186.6" y="147.1">9</text>
<text x="194.9" y="147.1">10</text>
<text x="195.5" y="144.5">8</text>
<text x="221.5" y="149.6">1</text>
<text x="230.9" y="146.8" transform="rotate(-90 230.9 146.8)">8</text>
<text x="147.9" y="152.1">1</text>
<text x="160.6" y="152.1">3</text>
<text x="221.5" y="154.7">5</text>
<text x="221.5" y="152.1">6</text>
<text x="154.7" y="159.5" transform="rotate(-90 154.7 159.5)">2</text>
<text x="221.5" y="157.2">2</text>
<text x="221.5" y="159.8">3</text>
<text x="221.5" y="162.3">7</text>
<text x="230.9" y="169.6" transform="rotate(-90 230.9 169.6)">4</text>
</g>
</svg>
